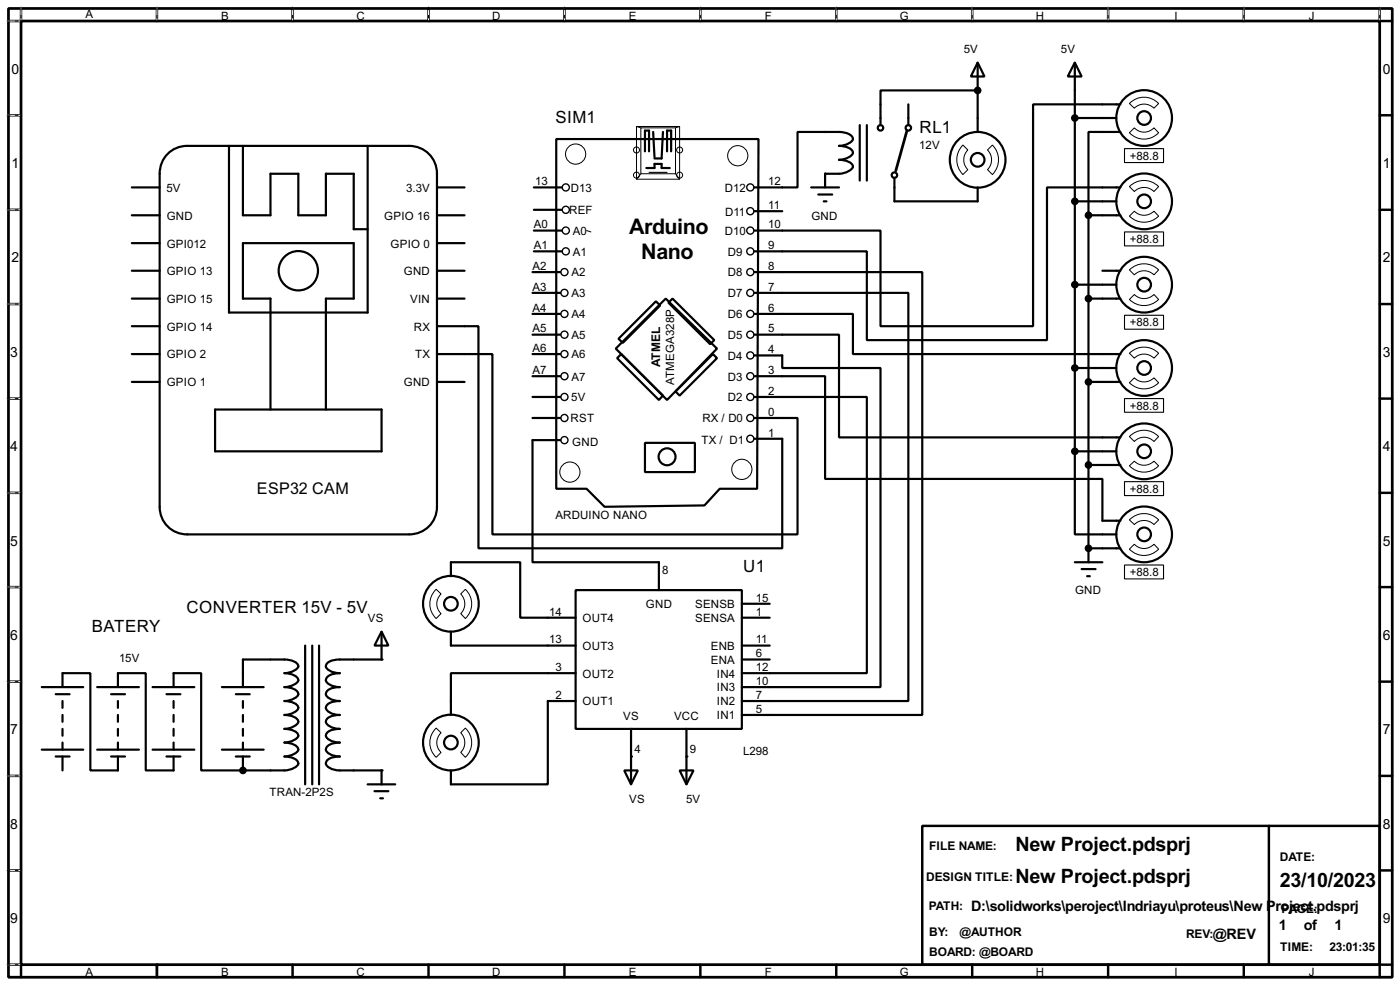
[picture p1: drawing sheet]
<svg xmlns="http://www.w3.org/2000/svg" width="256mm" height="180mm" viewBox="0 0 256 180" stroke-linecap="round" stroke-linejoin="round" font-family="sans-serif">
<path d="M1.6 1.6h253.5v177.3h-253.5zM3.9 3.9h248.9v172.7h-248.9zM166.2 23.9l-2.1 7.4" fill="none" stroke="#000" stroke-width=".5"/>
<g fill="none" stroke="#000" stroke-width=".45">
<path d="M3.9 1.6v2.3h-2.3M28.8 1.6v2.3M53.6 1.6v2.3M78.5 1.6v2.3M103.4 1.6v2.3M128.3 1.6v2.3M153.2 1.6v2.3M178.1 1.6v2.3M203 1.6v2.3M227.9 1.6v2.3M252.8 1.6v2.3h2.3M1.6 21.1h2.3"/>
<path d="M1.6 38.4h2.3M252.8 21.1h2.3M252.8 38.4h2.3M1.6 55.7h2.3M252.8 55.7h2.3M1.6 73h2.3M252.8 73h2.3M1.6 90.2h2.3M252.8 90.2h2.3M1.6 107.5h2.3M252.8 107.5h2.3M1.6 124.8h2.3"/>
<path d="M252.8 124.8h2.3M1.6 142h2.3M1.6 159.3h2.3M169 151.2h83.8v25.4h-83.8zM232.5 151.2v25.4M252.8 142h2.3M252.8 159.3h2.3M1.6 176.6h2.3v2.3M28.8 176.6v2.3M53.6 176.6v2.3M78.5 176.6v2.3M103.4 176.6v2.3"/>
<path d="M128.3 176.6v2.3M153.2 176.6v2.3M178.1 176.6v2.3M203 176.6v2.3M227.9 176.6v2.3M255.1 176.6h-2.3v2.3"/>
</g>
<g fill="none" stroke="#fff" stroke-width=".18">
<path d="M1.3 3.9h2.3M3.9 1.3v2.3M28.8 1.3v2.3M53.6 1.3v2.3M78.5 1.3v2.3M103.4 1.3v2.3M128.3 1.3v2.3M153.2 1.3v2.3M178.1 1.3v2.3M203 1.3v2.3M227.9 1.3v2.3M252.8 1.3v2.3"/>
<path d="M1.3 21.1h2.3M1.3 38.4h2.3M1.3 55.7h2.3M1.3 73h2.3M1.3 90.2h2.3M1.3 107.5h2.3M1.3 124.8h2.3M1.3 142h2.3M1.3 159.3h2.3M1.3 176.6h2.3"/>
</g>
<g fill="none" stroke="#000" stroke-width=".18" stroke-dasharray=".5 1">
<path d="M1.3 3.9h2.3M3.9 1.3v2.3M28.8 1.3v2.3M53.6 1.3v2.3M78.5 1.3v2.3M103.4 1.3v2.3M128.3 1.3v2.3M153.2 1.3v2.3M178.1 1.3v2.3M203 1.3v2.3M227.9 1.3v2.3M252.8 1.3v2.3"/>
<path d="M1.3 21.1h2.3M1.3 38.4h2.3M1.3 55.7h2.3M1.3 73h2.3M1.3 90.2h2.3M1.3 107.5h2.3M1.3 124.8h2.3M1.3 142h2.3M1.3 159.3h2.3M1.3 176.6h2.3"/>
</g>
<g fill="none" stroke="#000" stroke-width=".4">
<path d="M166.4 19.1v3.8M179.1 11.5l1.3 2.5h-2.5zM179.1 16.6h-17.8v6.3M179.1 11.5v12.7M196.9 11.5l1.3 2.5h-2.6zM196.9 11.5v71.1M205.3 19.1h-16v40.6h-28v-17.5h-23.1M24.2 39.4h5.1M24.2 34.3h5.1M31 27.9a5 5 0 0 1 3.3-1.2h40.7a5 5 0 0 1 5.1 5.1v61a5 5 0 0 1-5.1 5h-40.7a5 5 0 0 1-5-5v-61a5.1 5.1 0 0 1 1.7-3.9zM42 26.7v30.5h25.4v-30.5M44.5 26.7v12.7h5.1v-7.6h5.1v7.6h5v-7.6h5.1v10.2h2.6"/>
<path d="M80.1 39.4h5M80.1 34.3h5M97.8 34.3h5.1M97.8 38.4h5.1M101.9 25.5h37.1l-.3 64h-6.8l-2.8 3-18.3 .3-3.3-3.3h-5.6zM118.2 27.7v-3.8h.7v3.8M118.4 30.8h1.5v-.8h1.3v.8h1.5M119.7 24.2l.2 4.6M121.5 24.2l-.3 4.8h-1.3M122.2 27.7v-3.8h.8v3.8M138.2 34.3h7.9v-10.1h5.1a8.5 8.5 0 0 1 4.2 .3 .91 .91 0 0 1 .7 1.2 3.3 3.3 0 0 1-2.4 1 3.3 3.3 0 0 1 2.4 .9 .9 .9 0 0 1-.7 1.2l-1.1 .4-.6 .1a3.3 3.3 0 0 1 2.4 .8 .89 .89 0 0 1-.7 1.2 6.8 6.8 0 0 1-4.2 .5v2.5M138.2 38.7h5.1"/>
<path d="M148.6 34.3h5.1M149.9 35.6h2.6M150.9 36.9h.5M157.5 22.9v10.2M158.8 22.9v10.2M163.9 32.6v4.3h15.2v-2.6M196.9 36.9h7.6M196.9 21.6h7.6M199.4 39.4h5.9M199.4 39.4v63.5M205.3 34.3h-13.5v28h-33v-16.3h-20.6M205.3 24.2h-5.9v15.2"/>
<path d="M24.2 54.7h5.1M24.2 44.5h5.1M24.2 49.6h5.1M24.2 59.7h5.1M80.1 59.7h7.6v40.7h55.6v-20.1h-5.1M80.1 54.7h5M80.1 44.5h5M80.1 49.6h5M97.6 57.5h5.1M97.6 53.6h5.1M97.6 49.8h5.1M97.8 46h5.1"/>
<path d="M97.8 42.2h5.1M122.5 55.4l.7-.7 7.7 7.6-.8 .7zM138.2 57.5h18.1v7.3h49M138.2 49.8h30.8v81.1h-33.1M138.2 53.6h28.2v74.7h-30.5M196.9 52.1h7.6M199.4 54.7h5.9M202 49.6h3.3M24.2 69.9h5.1M24.2 64.8h5.1M39.4 75h30.5v7.6h-30.5zM49.6 75v-20.3h-5.1v-10.2h20.3v10.2h-5.1v20.3"/>
<path d="M80.1 64.8h10.1v33h55.9v-21.3h-7.9M80.1 69.9h5M97.6 64.8h5.1M97.6 76.5h5.1M97.6 72.7h5.1M97.6 68.9h5.1M97.6 61.3h5.1M112.8 63.8l9.2-9.1 9.4 9.1-9.2 9.4zM113.3 62l6.9-6.8 .8 .7-6.9 6.9zM113.8 64.8l7.7 7.6-.8 .8-7.6-7.6zM123.8 71.7l6.8-6.9 .8 .8-6.9 6.8zM138.2 61.3h15.5v18.8h51.6"/>
<path d="M138.2 68.9h13v18.8h50.8v7.6h3.3M138.2 65.1h5.1v2.3h18v58.4h-25.4M138.2 72.7h20.6v50.5h-22.9M196.9 67.4h7.6M199.4 69.9h5.9M102.7 80.6h-5.1v22.3h23.1v5.1M118.2 81.1h9.1v5.3h-9.1zM196.9 82.6v15.2h7.6M196.9 82.6h7.6M199.4 85.1h5.9M55.9 118.2v25.4M57.2 118.2v25.4"/>
<path d="M58.5 118.2v25.4M69.9 115.6l1.3 2.6h-2.6zM69.9 115.6v5.1h-7.6a2.96 2.96 0 0 0-2.5 .9 .88 .88 0 0 0 .6 1.2l1.1 .3 .8 .1a2.92 2.92 0 0 0-2.5 .9 .88 .88 0 0 0 .6 1.2l1.1 .4 .8 .1a2.89 2.89 0 0 0-2.5 .9 .89 .89 0 0 0 .6 1.2l1.1 .3 .8 .1a2.96 2.96 0 0 0-2.5 .9 .92 .92 0 0 0 .6 1.2l1.1 .4 .8 .1a2.96 2.96 0 0 0-2.5 .8 .91 .91 0 0 0 .6 1.2l1.1 .4 .8 .1a2.96 2.96 0 0 0-2.5 .9 .88 .88 0 0 0 .6 1.2l1.1 .3 .8 .1a2.92 2.92 0 0 0-2.5 .9 .88 .88 0 0 0 .6 1.2l1.1 .4 .8 .1a2.89 2.89 0 0 0-2.5 .9 .89 .89 0 0 0 .6 1.2l1.1 .3 .8 .1h7.6v2.6M82.6 105.5v-2.6h12.7v10.2h10.2M82.6 115.6v2.6h22.9M105.5 108h30.4v25.4h-30.4zM135.9 118.2h5.1M135.9 113.1h5.1M135.9 110.5h5.1M196.9 102.9h5.1M198.2 104.2h2.5M199.2 105.5h.5"/>
<path d="M199.4 100.4h5.9M7.7 125.8h7.6M7.7 137.2h7.6M10.2 127.1h2.6M10.2 138.5h2.6M11.5 125.8v-2.6h5.1v17.8h5v-2.5M11.5 128.3v1.3M11.5 130.9v1.2M11.5 133.4v1.3M11.5 135.9v1.3M11.5 138.5v2.5M17.8 125.8h7.7"/>
<path d="M17.8 137.2h7.7M20.4 127.1h2.5M20.4 138.5h2.5M21.6 125.8v-2.6h5.1v17.8h5.1v-2.5M21.6 128.3v1.3M21.6 130.9v1.2M21.6 133.4v1.3M21.6 135.9v1.3M28 125.8h7.6M28 137.2h7.6M30.5 127.1h2.6M30.5 138.5h2.6"/>
<path d="M31.8 125.8v-2.6h5.1v17.8h7.6M31.8 128.3v1.3M31.8 130.9v1.2M31.8 133.4v1.3M31.8 135.9v1.3M40.7 125.8h7.6M40.7 137.2h7.6M43.2 127.1h2.6M43.2 138.5h2.6M44.5 125.8v-5.1h7.6a3.3 3.3 0 0 1 2.4 .9l.2 .4a2.75 2.75 0 0 1-2.6 1.2 2.37 2.37 0 0 1 2.6 1.3 2.75 2.75 0 0 1-2.6 1.3 3.2 3.2 0 0 1 2.4 .9l.2 .4a2.75 2.75 0 0 1-2.6 1.2 3.3 3.3 0 0 1 2.4 .9 .9 .9 0 0 1-.7 1.2l-1.1 .4-.6 .1a3.3 3.3 0 0 1 2.4 .8 .89 .89 0 0 1-.7 1.2l-1.1 .4-.6 .1a3.3 3.3 0 0 1 2.4 .9l.2 .4a2.75 2.75 0 0 1-2.6 1.2 2.37 2.37 0 0 1 2.6 1.3 2.75 2.75 0 0 1-2.6 1.3 3.2 3.2 0 0 1 2.4 .9l.2 .4a2.75 2.75 0 0 1-2.6 1.2h-7.6M44.5 128.3v1.3M44.5 130.9v1.2"/>
<path d="M44.5 133.4v1.3M44.5 135.9v1.3M44.5 138.5v2.5M105.5 128.3h-5.1v15.3h-17.8v-2.6M105.5 123.2h-22.9v7.7M115.6 133.4v10.2M125.8 133.4v10.2M135.9 120.7h5.1M67.4 143.6h5M68.6 144.8h2.6M69.7 146.1h.5M114.4 141h2.5l-1.3 2.6z"/>
<path d="M124.5 141h2.6l-1.3 2.6z"/>
<circle cx="161.3" cy="23.4" r=".5"/>
<circle cx="163.8" cy="32.1" r=".5"/>
<circle cx="166.4" cy="23.4" r=".5"/>
<circle cx="179.1" cy="29.3" r="5.1"/>
<circle cx="179.1" cy="29.3" r="1.25"/>
<circle cx="209.6" cy="36.9" r="5.1"/>
<circle cx="209.6" cy="21.6" r="5.1"/>
<circle cx="209.6" cy="21.6" r="1.25"/>
<circle cx="209.6" cy="36.9" r="1.25"/>
<circle cx="54.6" cy="49.6" r="3.6"/>
<circle cx="209.6" cy="52.1" r="5.1"/>
<circle cx="209.6" cy="52.1" r="1.25"/>
<circle cx="209.6" cy="67.4" r="5.1"/>
<circle cx="209.6" cy="67.4" r="1.25"/>
<circle cx="122.2" cy="83.6" r="1.55"/>
<circle cx="209.6" cy="97.8" r="5.1"/>
<circle cx="209.6" cy="82.6" r="5.1"/>
<circle cx="209.6" cy="82.6" r="1.25"/>
<circle cx="209.6" cy="97.8" r="1.25"/>
<circle cx="82.6" cy="110.5" r="5.1"/>
<circle cx="82.6" cy="110.5" r="1.25"/>
<circle cx="82.6" cy="135.9" r="5.1"/>
<circle cx="82.6" cy="135.9" r="1.25"/>
</g>
<g fill="#000">
<circle cx="179.1" cy="16.6" r=".2"/>
<circle cx="151.2" cy="31.8" r=".2"/>
<circle cx="199.4" cy="100.4" r=".2"/>
<circle cx="69.9" cy="120.7" r=".2"/>
<circle cx="115.6" cy="138.5" r=".2"/>
<circle cx="125.8" cy="138.5" r=".2"/>
<circle cx="44.5" cy="141" r=".2"/>
<circle cx="69.9" cy="141" r=".2"/>
</g>
<g fill="none" stroke="#000" stroke-width=".18">
<path d="M206.9 19a3.7 3.7 0 0 1 5.4 0l-.9 .8a2.54 2.54 0 0 0-3.6 0zM116.6 23.2h7.9v9.6h-7.9zM116.6 23.2l.8 .2M117.4 23.4h6.4v8.4h-6.4zM117.4 31.8l-.8 1M123.8 31.8l.7 1M124.5 23.2l-.7 .2M176.4 26.6l.9 .9a2.54 2.54 0 0 0 0 3.6l-.9 .9a3.8 3.8 0 0 1 0-5.4zM180.9 27.5l.9-.9a3.8 3.8 0 0 1 0 5.4l-.9-.9a2.54 2.54 0 0 0 0-3.6zM206.9 39.6l.9-.9a2.53 2.53 0 0 0 3.6 0l.9 .9a3.7 3.7 0 0 1-5.4 0zM206.9 34.2a3.7 3.7 0 0 1 5.4 0l-.9 .9a2.54 2.54 0 0 0-3.6 0zM206.9 24.3l.9-.9a2.45 2.45 0 0 0 3.6 0l.9 .9a3.7 3.7 0 0 1-5.4 0z"/>
<path d="M107.5 42.2l.8 .3M206.9 54.8l.9-.9a2.53 2.53 0 0 0 3.6 0l.9 .9a3.7 3.7 0 0 1-5.4 0zM206.9 49.4a3.7 3.7 0 0 1 5.4 0l-.9 .9a2.54 2.54 0 0 0-3.6 0zM206.9 70.1l.9-.9a2.53 2.53 0 0 0 3.6 0l.9 .9a3.7 3.7 0 0 1-5.4 0zM206.9 64.7a3.7 3.7 0 0 1 5.4 0l-.9 .9a2.54 2.54 0 0 0-3.6 0zM206.9 79.9a3.7 3.7 0 0 1 5.4 0l-.9 .9a2.46 2.46 0 0 0-3.6 0zM206.9 85.3l.9-.9a2.53 2.53 0 0 0 3.6 0l.9 .9a3.7 3.7 0 0 1-5.4 0zM206.9 95.2a3.7 3.7 0 0 1 5.4 0l-.9 .8a2.54 2.54 0 0 0-3.6 0zM79.9 107.9l.9 .8a2.46 2.46 0 0 0 0 3.6l-.9 .9a3.7 3.7 0 0 1 0-5.3zM84.4 108.7l.9-.8a3.7 3.7 0 0 1 0 5.3l-.9-.9a2.53 2.53 0 0 0 0-3.6zM206.9 100.5l.9-.9a2.45 2.45 0 0 0 3.6 0l.9 .9a3.7 3.7 0 0 1-5.4 0zM79.9 133.3l.9 .8a2.46 2.46 0 0 0 0 3.6l-.9 .9a3.7 3.7 0 0 1 0-5.3z"/>
<path d="M84.4 134.1l.9-.8a3.7 3.7 0 0 1 0 5.3l-.9-.9a2.53 2.53 0 0 0 0-3.6z"/>
<circle cx="105.4" cy="28.2" r="1.85"/>
<circle cx="116.6" cy="27.5" r=".55"/>
<circle cx="116.6" cy="32.1" r=".55"/>
<circle cx="124.5" cy="32.1" r=".55"/>
<circle cx="124.5" cy="27.5" r=".55"/>
<circle cx="135.1" cy="28.5" r="1.85"/>
<circle cx="104.4" cy="86.4" r="1.85"/>
<circle cx="135.9" cy="85.9" r="1.85"/>
</g>
<g fill="none" stroke="#000" stroke-width=".25">
<circle cx="103.6" cy="38.4" r=".65"/>
<circle cx="103.6" cy="34.3" r=".65"/>
<circle cx="137.4" cy="38.7" r=".65"/>
<circle cx="137.4" cy="34.3" r=".65"/>
<circle cx="103.4" cy="53.6" r=".65"/>
<circle cx="103.4" cy="57.5" r=".65"/>
<circle cx="103.4" cy="49.8" r=".65"/>
<circle cx="103.6" cy="42.2" r=".65"/>
<circle cx="103.6" cy="46" r=".65"/>
<circle cx="137.4" cy="49.8" r=".65"/>
<circle cx="137.4" cy="42.2" r=".65"/>
<circle cx="137.4" cy="53.6" r=".65"/>
<circle cx="137.4" cy="57.5" r=".65"/>
<circle cx="137.4" cy="46" r=".65"/>
<circle cx="103.4" cy="64.8" r=".65"/>
<circle cx="103.4" cy="76.5" r=".65"/>
<circle cx="103.4" cy="61.3" r=".65"/>
<circle cx="103.4" cy="68.9" r=".65"/>
<circle cx="103.4" cy="72.7" r=".65"/>
<circle cx="137.4" cy="61.3" r=".65"/>
<circle cx="137.4" cy="72.7" r=".65"/>
<circle cx="137.4" cy="76.5" r=".65"/>
<circle cx="137.4" cy="65.1" r=".65"/>
<circle cx="137.4" cy="68.9" r=".65"/>
<circle cx="103.4" cy="80.6" r=".65"/>
<circle cx="137.4" cy="80.3" r=".65"/>
</g>
<path d="M118.9 31.6h3.3M206 27.2h7.2v2.6h-7.2zM206 42.5h7.2v2.5h-7.2zM206 57.7h7.2v2.6h-7.2zM206 73h7.2v2.5h-7.2zM206 88.2h7.2v2.5h-7.2zM206 103.4h7.2v2.6h-7.2z" fill="none" stroke="#000" stroke-width=".2"/>
<g fill="#000" stroke="#000" stroke-width=".4">
<circle cx="179.1" cy="16.6" r=".5"/>
<circle cx="196.9" cy="21.6" r=".5"/>
<circle cx="196.9" cy="36.9" r=".5"/>
<circle cx="199.4" cy="39.4" r=".5"/>
<circle cx="196.9" cy="52.1" r=".5"/>
<circle cx="199.4" cy="54.7" r=".5"/>
<circle cx="196.9" cy="67.4" r=".5"/>
<circle cx="199.4" cy="69.9" r=".5"/>
<circle cx="196.9" cy="82.6" r=".5"/>
<circle cx="199.4" cy="85.1" r=".5"/>
<circle cx="199.4" cy="100.4" r=".5"/>
<circle cx="44.5" cy="141" r=".5"/>
</g>
<g font-size="4.4">
<text x="115.3" y="42.9">Arduino</text>
<text x="117.5" y="47.4">Nano</text>
</g>
<g font-size="4.1">
<text x="186" y="155.8">New Project.pdsprj</text>
<text x="186" y="161.7">New Project.pdsprj</text>
<text x="234.5" y="162.4">23/10/2023</text>
</g>
<g font-size="3.5">
<text x="101.8" y="22.5">SIM1</text>
<text x="168.5" y="24.3">RL1</text>
<text x="136.2" y="104.7">U1</text>
<text x="34.2" y="112.3">CONVERTER 15V - 5V</text>
<text x="16.8" y="115.8">BATERY</text>
</g>
<text font-size="3.3" x="47.1" y="90.4">ESP32 CAM</text>
<g font-size="3">
<text x="177.9" y="166.7">D:\solidworks\peroject\Indriayu\proteus\New Project.pdsprj</text>
<text x="222.2" y="171.8">@REV</text>
<text x="234.3" y="170.3">1</text>
<text x="238.9" y="170.3">of</text>
<text x="244.5" y="170.3">1</text>
</g>
<g font-size="2.9">
<text x="2.1" y="13.5">0</text>
<text x="253.4" y="13.5">0</text>
<text x="2.1" y="30.7">1</text>
<text x="253.4" y="30.7">1</text>
<text x="2.1" y="48">2</text>
<text x="253.4" y="48">2</text>
<text x="1.9" y="65.3">3</text>
<text x="253.4" y="65.3">3</text>
<text x="1.9" y="82.5">4</text>
<text x="253.4" y="82.5">4</text>
<text x="1.9" y="99.9">5</text>
<text x="253.4" y="99.9">5</text>
<text x="1.9" y="117.1">6</text>
<text x="253.4" y="117.1">6</text>
<text x="1.9" y="134.4">7</text>
<text x="253.4" y="134.4">7</text>
<text x="1.9" y="151.7">8</text>
<text x="253.4" y="151.7">8</text>
<text x="1.9" y="168.9">9</text>
<text x="253.4" y="168.9">9</text>
</g>
<g font-size="2.5">
<text x="121" y="67.2" transform="rotate(-90 121 67.2)">ATMEL</text>
<text x="170.2" y="155.6">FILE NAME:</text>
<text x="169.7" y="161.2">DESIGN TITLE:</text>
<text x="234.5" y="157.7">DATE:</text>
<text x="170.1" y="166.5">PATH:</text>
<text x="234.8" y="167.1">PAGE:</text>
<text x="170.2" y="171.4">BY:</text>
<text x="175.8" y="171.4">@AUTHOR</text>
<text x="217.3" y="171.6">REV:</text>
<text x="170.2" y="175">BOARD: @BOARD</text>
<text x="234.5" y="174.1">TIME:</text>
<text x="243.6" y="174.1">23:01:35</text>
</g>
<g font-size="2.4">
<text x="15.6" y="3.4">A</text>
<text x="40.5" y="3.6">B</text>
<text x="65.3" y="3.6">C</text>
<text x="90.2" y="3.6">D</text>
<text x="115.2" y="3.6">E</text>
<text x="140.1" y="3.6">F</text>
<text x="164.8" y="3.6">G</text>
<text x="189.8" y="3.6">H</text>
<text x="215.1" y="3.6">I</text>
<text x="239.8" y="3.6">J</text>
<text x="176.6" y="9.7">5V</text>
<text x="194.4" y="9.7">5V</text>
<text x="168.4" y="27.2">12V</text>
<text x="207" y="29.3">+88.8</text>
<text x="30.5" y="35.1">5V</text>
<text x="74.4" y="35.1">3.3V</text>
<text x="98.1" y="33.9">13</text>
<text x="104.6" y="35.1">D13</text>
<text x="132.8" y="35.1">D12</text>
<text x="140.8" y="33.9">12</text>
<text x="30.5" y="40.2">GND</text>
<text x="70.4" y="40.2">GPIO 16</text>
<text x="97.8" y="41.8">A0</text>
<text x="104.3" y="39.2">REF</text>
<text x="132.8" y="39.5">D11</text>
<text x="140.8" y="41.8">10</text>
<text x="140.8" y="38.3">11</text>
<text x="148.6" y="40.2">GND</text>
<text x="30.5" y="45.3">GPI012</text>
<text x="71.5" y="45.3">GPIO 0</text>
<text x="97.8" y="45.6">A1</text>
<text x="104.9" y="46.8">A1</text>
<text x="104.9" y="43">A0</text>
<text x="132.8" y="43">D10</text>
<text x="133.3" y="46.8">D9</text>
<text x="140.8" y="45.6">9</text>
<text x="207" y="44.5">+88.8</text>
<text x="30.5" y="50.4">GPIO 13</text>
<text x="74" y="50.4">GND</text>
<text x="97.5" y="53.2">A3</text>
<text x="97.5" y="49.4">A2</text>
<text x="104.7" y="50.6">A2</text>
<text x="133.3" y="50.6">D8</text>
<text x="140.8" y="53.2">7</text>
<text x="140.8" y="49.4">8</text>
<text x="30.5" y="55.4">GPIO 15</text>
<text x="75.1" y="55.4">VIN</text>
<text x="97.5" y="57.1">A4</text>
<text x="104.7" y="58.2">A4</text>
<text x="104.7" y="54.4">A3</text>
<text x="133.3" y="54.4">D7</text>
<text x="133.3" y="58.2">D6</text>
<text x="140.8" y="57.1">6</text>
<text x="207" y="59.8">+88.8</text>
<text x="30.5" y="60.5">GPIO 14</text>
<text x="30.5" y="65.6">GPIO 2</text>
<text x="75.8" y="60.5">RX</text>
<text x="76" y="65.6">TX</text>
<text x="97.5" y="60.9">A5</text>
<text x="97.5" y="64.4">A6</text>
<text x="104.7" y="65.6">A6</text>
<text x="104.7" y="62.1">A5</text>
<text x="133.3" y="62.1">D5</text>
<text x="133.3" y="65.9">D4</text>
<text x="140.8" y="64.7">4</text>
<text x="140.8" y="60.9">5</text>
<text x="30.5" y="70.7">GPIO 1</text>
<text x="74" y="70.7">GND</text>
<text x="97.5" y="68.4">A7</text>
<text x="104.7" y="69.7">A7</text>
<text x="123.5" y="70.5" transform="rotate(-90 123.5 70.5)">ATMEGA328P</text>
<text x="133.3" y="69.7">D3</text>
<text x="140.8" y="68.4">3</text>
<text x="104.5" y="77.3">RST</text>
<text x="104.7" y="73.4">5V</text>
<text x="128.7" y="77.3">RX / D0</text>
<text x="133.3" y="73.4">D2</text>
<text x="140.8" y="76.1">0</text>
<text x="140.8" y="72.3">2</text>
<text x="207" y="75">+88.8</text>
<text x="104.8" y="81.6">GND</text>
<text x="128.5" y="81.4">TX / D1</text>
<text x="140.8" y="79.9">1</text>
<text x="101.7" y="95">ARDUINO NANO</text>
<text x="207" y="90.3">+88.8</text>
<text x="121.3" y="105.1">8</text>
<text x="207" y="105.5">+88.8</text>
<text x="67.4" y="113.9">VS</text>
<text x="100.6" y="112.7">14</text>
<text x="106.7" y="113.9">OUT4</text>
<text x="118.3" y="111.3">GND</text>
<text x="127.3" y="113.9">SENSA</text>
<text x="127.3" y="111.3">SENSB</text>
<text x="138.5" y="112.7">1</text>
<text x="138.5" y="110.1">15</text>
<text x="196.9" y="108.8">GND</text>
<text x="100.6" y="117.8">13</text>
<text x="106.7" y="119">OUT3</text>
<text x="130.2" y="119">ENB</text>
<text x="138.5" y="117.8">11</text>
<text x="21.8" y="121.2">15V</text>
<text x="101.8" y="122.8">3</text>
<text x="106.7" y="124">OUT2</text>
<text x="130.2" y="121.5">ENA</text>
<text x="131.3" y="124">IN4</text>
<text x="138.5" y="120.3">6</text>
<text x="138.5" y="125.4">10</text>
<text x="138.5" y="122.8">12</text>
<text x="101.8" y="127.9">2</text>
<text x="106.7" y="129.1">OUT1</text>
<text x="114.2" y="131.7">VS</text>
<text x="123.5" y="131.7">VCC</text>
<text x="131.3" y="131.7">IN1</text>
<text x="131.3" y="129.1">IN2</text>
<text x="131.3" y="126.6">IN3</text>
<text x="138.5" y="130.5">5</text>
<text x="138.5" y="127.9">7</text>
<text x="116.3" y="137.9">4</text>
<text x="126.4" y="137.9">9</text>
<text x="136.1" y="138.1">L298</text>
<text x="49.4" y="145.8">TRAN-2P2S</text>
<text x="115.3" y="146.9">VS</text>
<text x="125.7" y="146.9">5V</text>
<text x="15.6" y="178.7">A</text>
<text x="40.5" y="178.7">B</text>
<text x="65.3" y="178.7">C</text>
<text x="90.2" y="178.7">D</text>
<text x="115.2" y="178.7">E</text>
<text x="140.1" y="178.7">F</text>
<text x="164.8" y="178.7">G</text>
<text x="189.8" y="178.7">H</text>
<text x="215.1" y="178.7">I</text>
<text x="239.8" y="178.7">J</text>
</g>
</svg>
